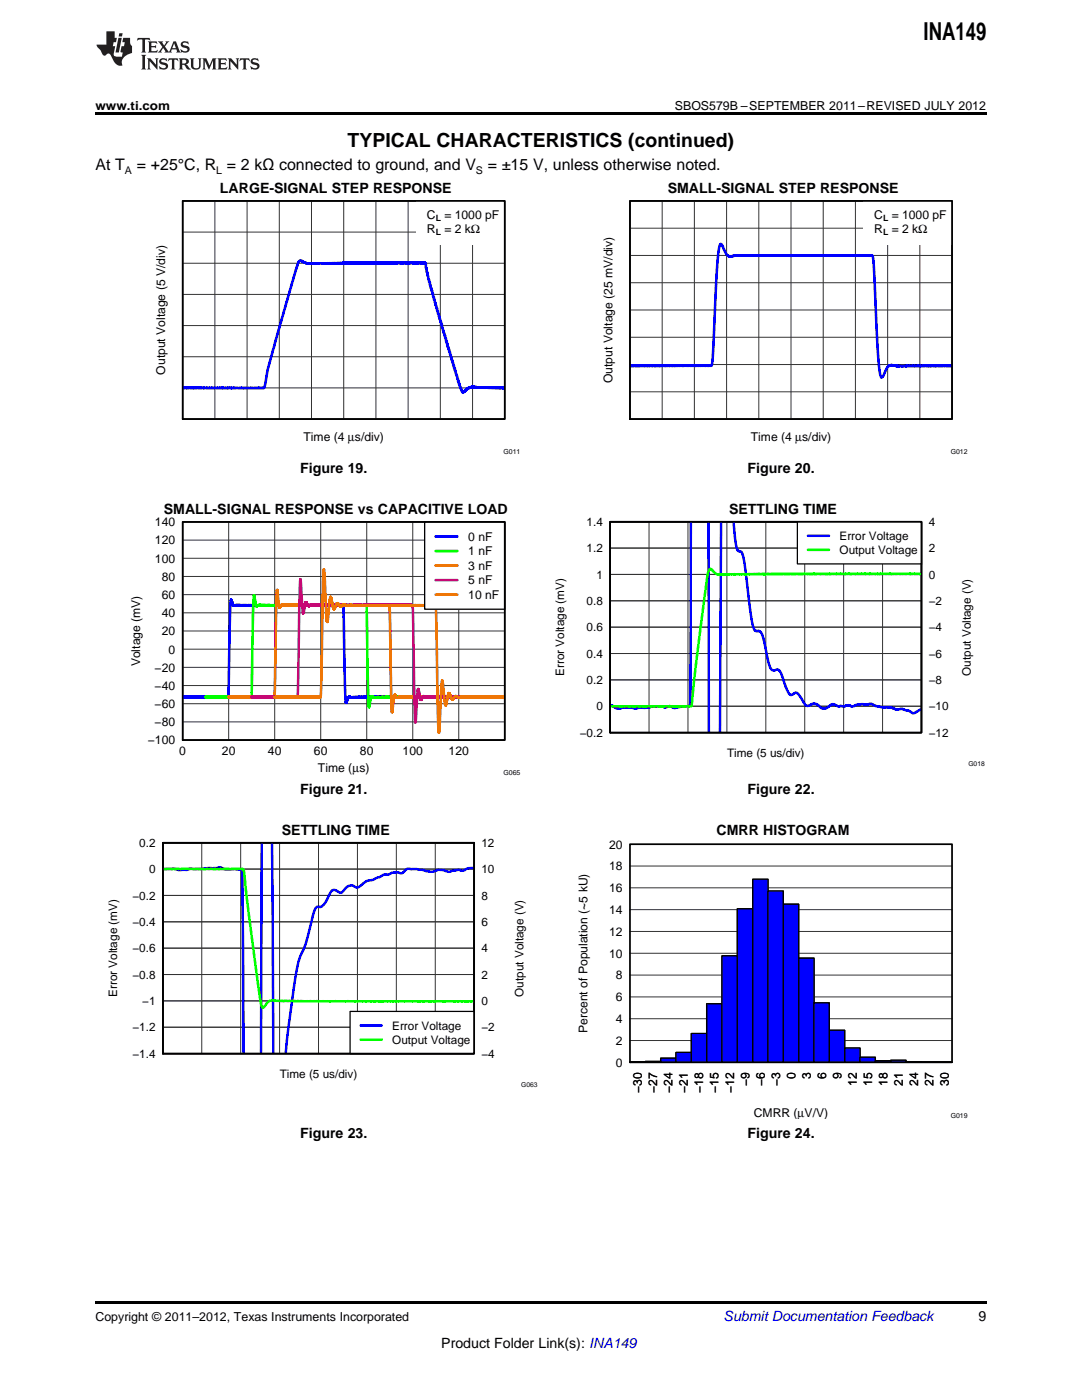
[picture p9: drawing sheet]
<svg xmlns="http://www.w3.org/2000/svg" width="216mm" height="279mm" viewBox="0 0 216 279" stroke-linecap="round" stroke-linejoin="round" font-family="sans-serif">
<path d="M125.7 211.9h3.1M128.8 211.9h3" fill="none" stroke="#00f" stroke-width=".2"/>
<path d="M125.7 211.9h3.1v.1h-3.1zM128.8 211.8h3v.2h-3z" fill="none" stroke="#000" stroke-width=".26"/>
<path d="M131.8 211.2h3.1v.8h-3.1z" fill="#00f"/>
<path d="M131.8 211.2h3.1v.8h-3.1z" fill="none" stroke="#000" stroke-width=".26"/>
<path d="M134.9 210h3v2h-3z" fill="#00f"/>
<path d="M134.9 210h3v2h-3z" fill="none" stroke="#000" stroke-width=".26"/>
<path d="M137.9 206.3h3.1v5.7h-3.1z" fill="#00f"/>
<path d="M137.9 206.3h3.1v5.7h-3.1z" fill="none" stroke="#000" stroke-width=".26"/>
<path d="M141 200.3h3.1v11.7h-3.1z" fill="#00f"/>
<path d="M141 200.3h3.1v11.7h-3.1z" fill="none" stroke="#000" stroke-width=".26"/>
<path d="M144.1 190.8h3v21.2h-3z" fill="#00f"/>
<path d="M144.1 190.8h3v21.2h-3z" fill="none" stroke="#000" stroke-width=".26"/>
<path d="M147.1 181.4h3.1v30.6h-3.1z" fill="#00f"/>
<path d="M147.1 181.4h3.1v30.6h-3.1z" fill="none" stroke="#000" stroke-width=".26"/>
<path d="M150.2 175.5h3v36.5h-3z" fill="#00f"/>
<path d="M150.2 175.5h3v36.5h-3z" fill="none" stroke="#000" stroke-width=".26"/>
<path d="M153.2 177.8h3.1v34.2h-3.1z" fill="#00f"/>
<path d="M153.2 177.8h3.1v34.2h-3.1z" fill="none" stroke="#000" stroke-width=".26"/>
<path d="M156.3 180.5h3.1v31.5h-3.1z" fill="#00f"/>
<path d="M156.3 180.5h3.1v31.5h-3.1z" fill="none" stroke="#000" stroke-width=".26"/>
<path d="M159.4 191.2h3v20.8h-3z" fill="#00f"/>
<path d="M159.4 191.2h3v20.8h-3z" fill="none" stroke="#000" stroke-width=".26"/>
<path d="M162.4 200.1h3.1v11.9h-3.1z" fill="#00f"/>
<path d="M162.4 200.1h3.1v11.9h-3.1z" fill="none" stroke="#000" stroke-width=".26"/>
<path d="M165.5 205.6h3v6.4h-3z" fill="#00f"/>
<path d="M165.5 205.6h3v6.4h-3z" fill="none" stroke="#000" stroke-width=".26"/>
<path d="M168.5 209.2h3.1v2.8h-3.1z" fill="#00f"/>
<path d="M168.5 209.2h3.1v2.8h-3.1z" fill="none" stroke="#000" stroke-width=".26"/>
<path d="M171.6 211h3.1v1h-3.1z" fill="#00f"/>
<path d="M125.7 211.9h3.1v.1h-3.1zM128.8 211.8h3v.2h-3zM171.6 211h3.1v1h-3.1zM174.7 211.7h3v.3h-3zM177.7 211.6h3.1v.4h-3.1zM180.8 211.9h3.1v.1h-3.1zM183.8 212h3.1zM186.9 212h3.1z" fill="none" stroke="#000" stroke-width=".26"/>
<path d="M174.7 211.9h3" fill="none" stroke="#00f" stroke-width=".32"/>
<path d="M177.7 211.8h3.1" fill="none" stroke="#00f" stroke-width=".41"/>
<path d="M125.7 211.9h3.1M128.8 211.9h3M180.8 211.9h3.1M183.8 212h6.2" fill="none" stroke="#00f" stroke-width=".2"/>
<path d="M125.7 177.2h64.3M125.7 172.8h64.3M125.7 168.5h64.3M125.7 199h64.3M125.7 194.6h64.3M125.7 190.2h64.3M125.7 185.9h64.3M125.7 181.5h64.3M125.7 212h64.3M125.7 207.7h64.3M125.7 203.3h64.3" fill="none" stroke="#333" stroke-width=".2"/>
<path d="M131.8 211.2h3.1v.8h-3.1z" fill="#00f"/>
<path d="M131.8 211.2h3.1v.8h-3.1z" fill="none" stroke="#000" stroke-width=".26"/>
<path d="M134.9 210h3v2h-3z" fill="#00f"/>
<path d="M134.9 210h3v2h-3z" fill="none" stroke="#000" stroke-width=".26"/>
<path d="M137.9 206.3h3.1v5.7h-3.1z" fill="#00f"/>
<path d="M137.9 206.3h3.1v5.7h-3.1z" fill="none" stroke="#000" stroke-width=".26"/>
<path d="M141 200.3h3.1v11.7h-3.1z" fill="#00f"/>
<path d="M141 200.3h3.1v11.7h-3.1z" fill="none" stroke="#000" stroke-width=".26"/>
<path d="M144.1 190.8h3v21.2h-3z" fill="#00f"/>
<path d="M144.1 190.8h3v21.2h-3z" fill="none" stroke="#000" stroke-width=".26"/>
<path d="M147.1 181.4h3.1v30.6h-3.1z" fill="#00f"/>
<path d="M147.1 181.4h3.1v30.6h-3.1z" fill="none" stroke="#000" stroke-width=".26"/>
<path d="M150.2 175.5h3v36.5h-3z" fill="#00f"/>
<path d="M150.2 175.5h3v36.5h-3z" fill="none" stroke="#000" stroke-width=".26"/>
<path d="M153.2 177.8h3.1v34.2h-3.1z" fill="#00f"/>
<path d="M153.2 177.8h3.1v34.2h-3.1z" fill="none" stroke="#000" stroke-width=".26"/>
<path d="M156.3 180.5h3.1v31.5h-3.1z" fill="#00f"/>
<path d="M156.3 180.5h3.1v31.5h-3.1z" fill="none" stroke="#000" stroke-width=".26"/>
<path d="M159.4 191.2h3v20.8h-3z" fill="#00f"/>
<path d="M159.4 191.2h3v20.8h-3z" fill="none" stroke="#000" stroke-width=".26"/>
<path d="M162.4 200.1h3.1v11.9h-3.1z" fill="#00f"/>
<path d="M162.4 200.1h3.1v11.9h-3.1z" fill="none" stroke="#000" stroke-width=".26"/>
<path d="M165.5 205.6h3v6.4h-3z" fill="#00f"/>
<path d="M165.5 205.6h3v6.4h-3z" fill="none" stroke="#000" stroke-width=".26"/>
<path d="M168.5 209.2h3.1v2.8h-3.1z" fill="#00f"/>
<path d="M168.5 209.2h3.1v2.8h-3.1z" fill="none" stroke="#000" stroke-width=".26"/>
<path d="M171.6 211h3.1v1h-3.1z" fill="#00f"/>
<path d="M171.6 211h3.1v1h-3.1zM174.7 211.7h3v.3h-3zM177.7 211.6h3.1v.4h-3.1zM180.8 211.9h3.1v.1h-3.1zM183.8 212h3.1zM186.9 212h3.1z" fill="none" stroke="#000" stroke-width=".26"/>
<path d="M174.7 211.9h3" fill="none" stroke="#00f" stroke-width=".32"/>
<path d="M177.7 211.8h3.1" fill="none" stroke="#00f" stroke-width=".41"/>
<path d="M180.8 211.9h3.1M183.8 212h6.2" fill="none" stroke="#00f" stroke-width=".2"/>
<path d="M125.7 168.5h64.3v43.5h-64.3z" fill="none" stroke="#000" stroke-width=".35"/>
<path d="M32.5 168.2h62.1v42.1h-62.1z" fill="none" stroke="#000" stroke-width=".25"/>
<g fill="none" stroke="#333" stroke-width=".2">
<path d="M32.5 168.2h62.1v42.1h-62.1zM32.5 178.7h62.1M32.5 173.4h62.1M40.3 168.2v42.1M48 168.2v42.1M55.8 168.2v42.1M63.6 168.2v42.1M71.3 168.2v42.1M79.1 168.2v42.1M86.9 168.2v42.1M32.5 199.7h62.1M32.5 194.5h62.1"/>
<path d="M32.5 189.2h62.1M32.5 184h62.1M32.5 205h62.1"/>
</g>
<path d="M32.5 173.4h.8a5.1 5.1 0 0 1 2.6 .2h1.4a2.97 2.97 0 0 1 1.9-.2l4-.2a1.54 1.54 0 0 1 1.7 .3l3.4 .1 .3 36.7M52.2 168.1l-.1 42.2M54.3 168.1l.2 42.2M94.6 173.3h-1.1l-.4 .1a1.23 1.23 0 0 1-1.6 .2l-1.2 .2a1.89 1.89 0 0 1-1.9-.1l-.9-.1a4.2 4.2 0 0 1-3.4 0l-2.1-.2a1.19 1.19 0 0 0-1.5 .7 1.11 1.11 0 0 1-1.3 0l-1 .1a1.86 1.86 0 0 1-1.6 .4l-2 .9a3.4 3.4 0 0 0-2.7 1.3 1.04 1.04 0 0 1-1.5-.1 1.7 1.7 0 0 0-1.9 1.1 .73 .73 0 0 1-1.2 0 .94 .94 0 0 0-1-.1 .94 .94 0 0 0-.6 .8l-.4 1a1.9 1.9 0 0 1-1.6 1.5h-.1a.47 .47 0 0 0-.7 .3l-.1 .3a59 59 0 0 1-2.5 8.4 18.5 18.5 0 0 0-1.6 6.4l-1.2 9.1-.5 4.8" fill="none" stroke="#00f" stroke-width=".5"/>
<path d="M32.5 173.4l7.3 .1 7-.1h1.7l.1 .2 1.1 9.5 2.2 16.3 .3 1.5 .2 .2 .3-.1a2.11 2.11 0 0 1 1.8-1.4l2.1 .2 .3-.1h1.5l.2 .2 4.6-.1 .4 .1 31-.1" fill="none" stroke="#0f0" stroke-width=".5"/>
<path d="M69.9 201.9h24.7v8.4h-24.7z" fill="#fff"/>
<path d="M69.9 201.9h24.7v8.4h-24.7z" fill="none" stroke="#000" stroke-width=".25"/>
<path d="M72 204.7h4.2" fill="none" stroke="#00f" stroke-width=".5"/>
<path d="M72 207.5h4.2" fill="none" stroke="#0f0" stroke-width=".5"/>
<path d="M32.5 168.2h62.1v42.1h-62.1z" fill="none" stroke="#000" stroke-width=".33"/>
<path d="M36.4 104.2h64.3v43.5h-64.3z" fill="none" stroke="#000" stroke-width=".26"/>
<g fill="none" stroke="#333" stroke-width=".2">
<path d="M36.4 118.7h64.3M36.4 115h64.3M36.4 111.4h64.3M36.4 107.8h64.3M45.6 104.2v43.5M54.8 104.2v43.5M64 104.2v43.5M73.2 104.2v43.5M82.4 104.2v43.5M91.5 104.2v43.5M100.7 104.2h-64.3v43.5h64.3M36.4 136.8h64.3"/>
<path d="M36.4 133.2h64.3M36.4 129.6h64.3M36.4 125.9h64.3M36.4 122.3h64.3M36.4 144.1h64.3M36.4 140.4h64.3"/>
</g>
<path d="M36.4 139.1h9.2l.3-16.3 .2-3.1 .4 .9 .2 .3 .8-.2 7.1 .2 13.9-.1 .3 16.1 .3 3.3 .5-1.1 .6 .1 12.2-.1" fill="none" stroke="#00f" stroke-width=".52"/>
<path d="M86.9 139.1h-8.4l-3.9 .1-.5-.2-.5 2.1-.5-20.3-15.7 .1-.7-.1-.4 .1-2.6-.2-.3 .1-.6-.1-.6 .2-.5-.1-.5 .2-.2-.4-.3-1.8-.2 3.8-.3 16.5h-9.2" fill="none" stroke="#0f0" stroke-width=".52"/>
<path d="M91.5 139.1h-11.1l-1.2 .1-.4-.5-.2 .6-.4 2.8-.5-21.3h-20.9l-.5-.2-.5 .6-.5-3.4-.2 2.9-.4 18.4h-9.1" fill="none" stroke="#f00" stroke-width=".52"/>
<path d="M50.2 139.1h9.2l.6-23.5 .3 5.7 .2 1.1 .5-2.2 .6 .8 .5-.3 .7 .1 .4-.1 1.9 .1 2.2-.1 .4 .1 .6-.1 .1 .1h13.9l.6 23.4 .5-6.7 .6 2.2 .6-.8 .5 .3 .6-.1h10.4" fill="none" stroke="#9400d3" stroke-width=".52"/>
<path d="M100.7 139.1l-7.9 .1-.6-.1-.6 .1-.7-.3-.7 .7-.6-1.3-.7 2.5-.7-4.9-.6 10.3-.2-3.4-.5-22-16.1 .1-.9-.2-.5 .2-.8-.2-.6 .3-.7-.6-.7 1.2-.6-2.5-.7 5-.2-1.4-.5-9.1-.2 3.3-.4 22.2-1.1 .1-1.6-.1h-6.5" fill="none" stroke="#ee7600" stroke-width=".52"/>
<path d="M84.7 104.2h16v17.4h-16z" fill="#fff"/>
<path d="M84.7 104.2h16v17.4h-16z" fill="none" stroke="#000" stroke-width=".26"/>
<path d="M86.9 107.1h4.4" fill="none" stroke="#00f" stroke-width=".52"/>
<path d="M86.9 110h4.4" fill="none" stroke="#0f0" stroke-width=".52"/>
<path d="M86.9 112.9h4.4" fill="none" stroke="#f00" stroke-width=".52"/>
<path d="M86.9 115.8h4.4" fill="none" stroke="#9400d3" stroke-width=".52"/>
<path d="M86.9 118.7h4.4" fill="none" stroke="#ee7600" stroke-width=".52"/>
<path d="M36.4 104.2h64.3v43.5h-64.3z" fill="none" stroke="#000" stroke-width=".35"/>
<path d="M121.7 104.1h62.2v42.1h-62.2z" fill="none" stroke="#000" stroke-width=".25"/>
<g fill="none" stroke="#333" stroke-width=".2">
<path d="M121.7 104.1h62.2v42.1h-62.2zM121.7 119.9h62.2M121.7 114.6h62.2M121.7 109.4h62.2M129.5 104.1v42.1M137.3 104.1v42.1M145 104.1v42.1M152.8 104.1v42.1M160.6 104.1v42.1M168.3 104.1v42.1M176.1 104.1v42.1M121.7 135.7h62.2"/>
<path d="M121.7 130.4h62.2M121.7 125.2h62.2M121.7 140.9h62.2"/>
</g>
<path d="M137.9 104.1l-.2 36.6-.2 .2-1.3 .1-1.5 .3-1.1-.4-.9 .3-.6-.2-1.5-.1-1.7 .4-1.3-.1-.9 .2-.6-.2-1.5-.1-1.3 .3-1.2-.6h-.4M141.4 104.1v42.2M143.9 104.1l-.2 42.2M146.4 104.1l.5 4.9a.96 .96 0 0 0 .6 1h.1a.92 .92 0 0 1 .7 1.1l1.5 11.2 .5 2.9 .4 .6 .8 .1 .5 .5 .5 1.6 .8 3.9 .4 1.3 .5 .6h.3l.6-.2 .4 .2 .4 .8 1.2 3.2 .5 .8 .4 .1 .6-.4h.4l.6 .7 1.2 1.8 .5 .1 1.1-.5 .7 .2 .7 .6 .4 .2 .8-.1 1.2-.8 .9 .5h1.3l1-.3 .7 .3 .9-.4 1.2-.1 .8 .1 .9-.1 .7 .4 1.5 .3h1.8l1.1 .4 1.1-.1 .6 .2 .7 .2 .8 .4h.3l1.1-.7 .3 .1" fill="none" stroke="#00f" stroke-width=".5"/>
<path d="M183.9 114.5h-32.4l-8 .2-.8-.3-.7-.8a.4 .4 0 0 0-.5 0 .4 .4 0 0 0-.2 .5l-2 14.8-1.3 12-16.3 .1" fill="none" stroke="#0f0" stroke-width=".5"/>
<path d="M159.1 104.1h24.8v8.4h-24.8z" fill="#fff"/>
<path d="M159.1 104.1h24.8v8.4h-24.8z" fill="none" stroke="#000" stroke-width=".25"/>
<path d="M161.2 106.9h4.2" fill="none" stroke="#00f" stroke-width=".5"/>
<path d="M161.2 109.7h4.2" fill="none" stroke="#0f0" stroke-width=".5"/>
<path d="M121.7 104.1h62.2v42.1h-62.2z" fill="none" stroke="#000" stroke-width=".33"/>
<path d="M36.4 40.1h64.3v43.5h-64.3z" fill="none" stroke="#000" stroke-width=".26"/>
<g fill="none" stroke="#333" stroke-width=".2">
<path d="M36.4 40.1h64.3v43.5h-64.3zM36.4 58.8h64.3M36.4 52.5h64.3M36.4 46.3h64.3M42.9 40.1v43.5M49.3 40.1v43.5M55.7 40.1v43.5M62.2 40.1v43.5M68.6 40.1v43.5M75 40.1v43.5M81.4 40.1v43.5M87.9 40.1v43.5"/>
<path d="M94.3 40.1v43.5M36.4 77.4h64.3M36.4 71.2h64.3M36.4 65h64.3"/>
</g>
<path d="M100.7 77.4h-4.8l-1.8-.2-.8 .3v.1l-.3 .1-.5 .6-.3-.1-.2-.6-.1-.1v-.3l-.2-.1v-.4l-.1-.1v-.4l-.2-.1-.2-1-.1-.1v-.4l-.2-.1v-.5l-.1-.1v-.4l-.2-.1-.2-1h-.1v-.5h-.2v-.6h-.1l-.4-1.6h-.1v-.5h-.2v-.6h-.1v-.5h-.2l-.2-1.1h-.1l-.2-1.1-.3-.6v-.5h-.2l-.1-1.1h-.2v-.5h-.2v-.5l-.1-.1v-.5l-.2-.1v-.5h-.1l-.4-1.7h-.1l-.2-1.1-.1-.1v-.5l-.2-.1-.2-1-.1-.1v-.6h-.2v-.5h-.1l-.2-1.4-.2-.1v-.8h-.1v-.9l-.2-.2-23.1 .2-.7-.1-1.1-.5-.2 .1-.3 .5-4.2 14.4-1.8 6.8-.7 3.6h-16.3M100.7 77.4h.1" fill="none" stroke="#00f" stroke-width=".52"/>
<path d="M83 40.1h17.7v8.7h-17.7z" fill="#fff"/>
<path d="M36.4 40.1h64.3v43.5h-64.3z" fill="none" stroke="#000" stroke-width=".35"/>
<path d="M125.7 40.1h64.3v43.5h-64.3z" fill="none" stroke="#000" stroke-width=".26"/>
<g fill="none" stroke="#333" stroke-width=".2">
<path d="M125.7 40.1h64.3v43.5h-64.3zM125.7 56.4h64.3M125.7 51h64.3M125.7 45.5h64.3M132.1 40.1v43.5M138.6 40.1v43.5M145 40.1v43.5M151.4 40.1v43.5M157.8 40.1v43.5M164.3 40.1v43.5M170.7 40.1v43.5M177.1 40.1v43.5"/>
<path d="M183.5 40.1v43.5M125.7 78.2h64.3M125.7 72.8h64.3M125.7 67.3h64.3M125.7 61.9h64.3"/>
</g>
<path d="M190 73l-10.7 .1-1.6-.2-.6 .4-.9 1.8-.2 .2h-.2l-.3-1.1-.2-2.5-.9-18.1-.2-2-.2-.6h-26.6l-1.6 .2-.4-.1-.5-.4-1-2-.3 .2-.2 .9-.3 3.1-.9 19.2a.74 .74 0 0 1-.3 .9h-16.2" fill="none" stroke="#00f" stroke-width=".52"/>
<path d="M172.3 40.1h17.7v8.7h-17.7z" fill="#fff"/>
<path d="M125.7 40.1h64.3v43.5h-64.3z" fill="none" stroke="#000" stroke-width=".35"/>
<g fill="#231f20">
<path d="M27.5 7.6l-.1 .5 .4-.2h.6v.1v2.1l-.2 .4h1l-.3-.4v-2.1l.1-.1h.5l.5 .2-.2-.5zM29.5 8.3l.2 .3v1.5l-.2 .4h1.8l.2-.6a1.04 1.04 0 0 1-1.3 .2v-.7h.6l.3 .2v-.6l-.3 .2h-.6v-.6l.8-.1 .4 .3-.2-.5zM31.5 8.3l.9 1.1-.9 1.1h.8l-.2-.2 .5-.7 .4 .7-.2 .2h1.5l-.1-.2 .1-.4h.9l.1 .4-.2 .2h1l-.3-.3-.7-1.9h-.5l-.9 2-.8-1 .9-1h-.8l.1 .3-.3 .5-.4-.6 .2-.2zM34.7 8.6l.4 1h-.7zM36.3 8.4a.63 .63 0 0 0-.2 .7 .63 .63 0 0 0 .6 .4l.6 .2 .1 .2a.75 .75 0 0 1-.7 .4 .75 .75 0 0 1-.6-.5l.1 .7 .1-.1a1.11 1.11 0 0 0 1.5-.6 1.13 1.13 0 0 0-1.2-.8l-.1-.4a1.04 1.04 0 0 1 1.2 .2l-.2-.5-.1 .1-.5-.2zM28.2 10.9l.2 .4v2.2l-.2 .4h1l-.3-.4v-2.2l.3-.4zM29.3 11.6l.3 .4v1.5l-.3 .4h.8l-.2-.4v-1.3l1.5 1.7v-1.9l.2-.4h-.7l.2 .4v.9l-1.1-1.3zM32 11.8a.62 .62 0 0 0-.2 .7 .62 .62 0 0 0 .6 .4l.6 .1 .1 .3a.76 .76 0 0 1-.7 .3 .76 .76 0 0 1-.6-.4l.1 .7 .1-.1a1.11 1.11 0 0 0 1.5-.6 1.13 1.13 0 0 0-1.2-.8l-.1-.4a1.04 1.04 0 0 1 1.2 .2l-.2-.6-.1 .1-.5-.1zM33.7 11.6l-.2 .6a.61 .61 0 0 1 .8-.3v1.6l-.2 .4h.9l-.2-.4v-1.6a.63 .63 0 0 1 .8 .3l-.2-.6zM35.6 11.6l.3 .4v1.5l-.3 .4h1l-.2-.2v-.8l.5 .2a.76 .76 0 0 0 1.2 .7l-1-1a.58 .58 0 0 0 .6-.5 .58 .58 0 0 0-.5-.6zM36.4 11.9h.1a.45 .45 0 0 1 .5 .1 .45 .45 0 0 1 .1 .5l-.7 .2zM37.9 11.6l.2 .2a2.17 2.17 0 0 0 .3 1.9 .99 .99 0 0 0 1.6-.6v-1.1l.2-.4h-.7l.2 .2a1.92 1.92 0 0 1-.2 1.8 .6 .6 0 0 1-.9-.5v-1.1l.2-.4zM40.4 11.6l.2 .4v1.5l-.2 .4h.7l-.2-.4v-1.4l.8 1.8 .8-1.8v1.4l-.2 .4h.9l-.2-.4v-1.5l.2-.4h-.8l-.6 1.5-.6-1.5zM43.4 11.6l.2 .4v1.5l-.2 .4h1.8l.2-.6a1.04 1.04 0 0 1-1.3 .1v-.6h.5l.4 .2v-.6l-.4 .2h-.5v-.7h.8l.3 .3-.1-.6zM45.5 11.6l.2 .4v1.5l-.2 .4h.7l-.2-.4v-1.3l1.5 1.7v-1.9l.2-.4h-.7l.2 .4v.9l-1.1-1.3zM47.9 11.6l-.1 .6a.61 .61 0 0 1 .8-.3v1.6l-.3 .4h1l-.3-.4 .1-1.6a.63 .63 0 0 1 .7 .3l-.1-.6zM50.2 11.8a.62 .62 0 0 0-.2 .7 .62 .62 0 0 0 .6 .4l.6 .1 .2 .3a.76 .76 0 0 1-.8 .3 .76 .76 0 0 1-.6-.4l.1 .7 .2-.1a1.11 1.11 0 0 0 1.5-.6 1.13 1.13 0 0 0-1.3-.8l-.1-.4a1.04 1.04 0 0 1 1.2 .2l-.1-.6-.2 .1-.5-.1z"/>
<path d="M21.2 6.3v2.6h-1.9l.1 .4 .7 .9a.91 .91 0 0 0 1 .8 .56 .56 0 0 1 .5-.3 .56 .56 0 0 1 .5 .3l.4 .8a1.53 1.53 0 0 0 1.9 1.2 1.54 1.54 0 0 1 1-2.1l.9-.3v-1.4a1.52 1.52 0 0 1-.3-1.6h-1.4l-.2 .8h.5l-.2 .8h-.4l-.2 1v.2l.4 .1-.2 .8a1.93 1.93 0 0 1-1.6-.3l.3-1.8h-.5l.2-.8h.4l.2-.8h-.4v-1.3zM23.6 7.6l-.6 2.9h.7l.6-2.9zM23.8 6.6l-.1 .7h.6l.2-.7z"/>
</g>
<path d="M19 259.7h177.8v.5h-177.8z" fill="#000"/>
<g fill="#fff">
<path d="M156.1 228.8h.4v.7h-.4z"/>
<path d="M66.9 228.8h.3v.7h-.3z"/>
<path d="M156.1 160.2h.4v.7h-.4z"/>
<path d="M66.9 160.2h.3v.7h-.3z"/>
<path d="M156.1 96.2h.4v.7h-.4z"/>
<path d="M66.9 96.2h.3v.7h-.3z"/>
</g>
<path d="M19 22.5h177.8v.5h-177.8z" fill="#000"/>
<text font-size="4.9" x="184.3" y="7.9">INA149</text>
<text font-size="3.9" x="69.4" y="29.3">TYPICAL CHARACTERISTICS (continued)</text>
<g font-size="3.2">
<text x="19" y="34">At T</text>
<text x="27.3" y="34">= +25°C, R = 2 kΩ connected to ground, and V</text>
<text x="97.3" y="34">= ±15 V, unless otherwise noted.</text>
</g>
<g font-size="2.8">
<text x="43.9" y="38.5">LARGE-SIGNAL STEP RESPONSE</text>
<text x="133.2" y="38.5">SMALL-SIGNAL STEP RESPONSE</text>
<text x="59.9" y="94.4">Figure 19.</text>
<text x="149.2" y="94.4">Figure 20.</text>
<text x="32.7" y="102.5">SMALL-SIGNAL RESPONSE vs CAPACITIVE LOAD</text>
<text x="145.5" y="102.5">SETTLING TIME</text>
<text x="59.9" y="158.5">Figure 21.</text>
<text x="149.2" y="158.5">Figure 22.</text>
<text x="56.2" y="166.6">SETTLING TIME</text>
<text x="143" y="166.6">CMRR HISTOGRAM</text>
<text x="59.9" y="227">Figure 23.</text>
<text x="149.2" y="227">Figure 24.</text>
<text x="195.3" y="263.6">9</text>
<text x="88.1" y="269">Product Folder Link(s): INA149</text>
</g>
<text font-size="2.8" fill="#0000c8" x="144.4" y="263.6">Submit Documentation Feedback</text>
<g font-size="2.5">
<text x="19" y="21.9">www.ti.com</text>
<text x="134.7" y="21.9">SBOS579B –SEPTEMBER 2011–REVISED JULY 2012</text>
<text x="19" y="263.6">Copyright © 2011–2012, Texas Instruments Incorporated</text>
</g>
<g font-size="2.4">
<text x="85.2" y="43.6">C</text>
<text x="85.2" y="46.6">R</text>
<text x="88.7" y="43.6">= 1000 pF</text>
<text x="88.7" y="46.6">= 2 kΩ</text>
<text x="174.4" y="43.6">C</text>
<text x="174.4" y="46.6">R</text>
<text x="177.9" y="43.6">= 1000 pF</text>
<text x="177.9" y="46.6">= 2 kΩ</text>
<text x="33" y="74.8" transform="rotate(-90 33 74.8)">Output Voltage (5 V/div)</text>
<text x="122.2" y="76.5" transform="rotate(-90 122.2 76.5)">Output Voltage (25 mV/div)</text>
<text x="60.6" y="88.1">Time (4 µs/div)</text>
<text x="149.8" y="88.1">Time (4 µs/div)</text>
<text x="30.9" y="105">140</text>
<text x="93.4" y="107.9">0 nF</text>
<text x="30.9" y="112.3">100</text>
<text x="30.9" y="108.7">120</text>
<text x="93.4" y="110.8">1 nF</text>
<text x="93.4" y="113.7">3 nF</text>
<text x="32.3" y="119.5">60</text>
<text x="32.3" y="115.9">80</text>
<text x="93.4" y="116.6">5 nF</text>
<text x="93.4" y="119.5">10 nF</text>
<text x="32.3" y="123.2">40</text>
<text x="32.3" y="126.8">20</text>
<text x="33.6" y="130.4">0</text>
<text x="28" y="133" transform="rotate(-90 28 133)">Voltage (mV)</text>
<text x="30.9" y="137.7">−40</text>
<text x="30.9" y="134.1">−20</text>
<text x="30.9" y="141.3">−60</text>
<text x="29.5" y="148.6">−100</text>
<text x="30.9" y="144.9">−80</text>
<text x="35.8" y="150.7">0</text>
<text x="44.3" y="150.7">20</text>
<text x="53.5" y="150.7">40</text>
<text x="62.6" y="150.7">60</text>
<text x="63.5" y="154.1">Time (µs)</text>
<text x="71.8" y="150.7">80</text>
<text x="80.3" y="150.7">100</text>
<text x="89.5" y="150.7">120</text>
<text x="121.5" y="173.7">18</text>
<text x="121.5" y="169.3">20</text>
<text x="121.5" y="178.1">16</text>
<text x="121.5" y="182.4">14</text>
<text x="121.5" y="191.1">10</text>
<text x="121.5" y="186.8">12</text>
<text x="122.9" y="195.5">8</text>
<text x="122.9" y="199.8">6</text>
<text x="117.2" y="206.1" transform="rotate(-90 117.2 206.1)">Percent of Population (~5 kU)</text>
<text x="122.9" y="208.5">2</text>
<text x="122.9" y="204.2">4</text>
<text x="122.9" y="212.9">0</text>
<text x="158.7" y="215.3" transform="rotate(-90 158.7 215.3)">0</text>
<text x="161.8" y="215.3" transform="rotate(-90 161.8 215.3)">3</text>
<text x="164.8" y="215.3" transform="rotate(-90 164.8 215.3)">6</text>
<text x="167.9" y="215.3" transform="rotate(-90 167.9 215.3)">9</text>
<text x="128.1" y="218.1" transform="rotate(-90 128.1 218.1)">−30</text>
<text x="131.2" y="218.1" transform="rotate(-90 131.2 218.1)">−27</text>
<text x="134.2" y="218.1" transform="rotate(-90 134.2 218.1)">−24</text>
<text x="137.3" y="218.1" transform="rotate(-90 137.3 218.1)">−21</text>
<text x="140.3" y="218.1" transform="rotate(-90 140.3 218.1)">−18</text>
<text x="143.4" y="218.1" transform="rotate(-90 143.4 218.1)">−15</text>
<text x="146.5" y="218.1" transform="rotate(-90 146.5 218.1)">−12</text>
<text x="149.5" y="216.8" transform="rotate(-90 149.5 216.8)">−9</text>
<text x="152.6" y="216.8" transform="rotate(-90 152.6 216.8)">−6</text>
<text x="155.6" y="216.8" transform="rotate(-90 155.6 216.8)">−3</text>
<text x="170.9" y="216.7" transform="rotate(-90 170.9 216.7)">12</text>
<text x="174" y="216.7" transform="rotate(-90 174 216.7)">15</text>
<text x="177.1" y="216.7" transform="rotate(-90 177.1 216.7)">18</text>
<text x="180.1" y="216.7" transform="rotate(-90 180.1 216.7)">21</text>
<text x="183.2" y="216.7" transform="rotate(-90 183.2 216.7)">24</text>
<text x="186.2" y="216.7" transform="rotate(-90 186.2 216.7)">27</text>
<text x="189.3" y="216.7" transform="rotate(-90 189.3 216.7)">30</text>
<text x="150.4" y="222.9">CMRR (µV/V)</text>
</g>
<g font-size="2.3">
<text x="117.1" y="105">1.4</text>
<text x="167.5" y="107.8">Error Voltage</text>
<text x="185.3" y="105">4</text>
<text x="117.1" y="110.2">1.2</text>
<text x="167.5" y="110.6">Output Voltage</text>
<text x="185.3" y="110.2">2</text>
<text x="119" y="115.5">1</text>
<text x="185.3" y="115.5">0</text>
<text x="117.1" y="120.7">0.8</text>
<text x="185.3" y="120.7">−2</text>
<text x="117.1" y="131.3">0.4</text>
<text x="117.1" y="126">0.6</text>
<text x="185.3" y="131.3">−6</text>
<text x="185.3" y="126">−4</text>
<text x="112.6" y="134.9" transform="rotate(-90 112.6 134.9)">Error Voltage (mV)</text>
<text x="117.1" y="136.5">0.2</text>
<text x="185.3" y="136.5">−8</text>
<text x="193.7" y="134.8" transform="rotate(-90 193.7 134.8)">Output Voltage (V)</text>
<text x="119" y="141.8">0</text>
<text x="185.3" y="141.8">−10</text>
<text x="115.7" y="147">−0.2</text>
<text x="185.3" y="147">−12</text>
<text x="145.1" y="151">Time (5 us/div)</text>
<text x="27.8" y="169">0.2</text>
<text x="96.1" y="169">12</text>
<text x="26.4" y="179.5">−0.2</text>
<text x="29.7" y="174.3">0</text>
<text x="96.1" y="179.5">8</text>
<text x="96.1" y="174.3">10</text>
<text x="26.4" y="184.8">−0.4</text>
<text x="96.1" y="184.8">6</text>
<text x="26.4" y="190.1">−0.6</text>
<text x="96.1" y="190.1">4</text>
<text x="26.4" y="195.3">−0.8</text>
<text x="96.1" y="195.3">2</text>
<text x="23.4" y="199" transform="rotate(-90 23.4 199)">Error Voltage (mV)</text>
<text x="28.4" y="200.6">−1</text>
<text x="96.1" y="200.6">0</text>
<text x="104.5" y="198.9" transform="rotate(-90 104.5 198.9)">Output Voltage (V)</text>
<text x="26.4" y="205.8">−1.2</text>
<text x="78.3" y="205.5">Error Voltage</text>
<text x="78.3" y="208.3">Output Voltage</text>
<text x="96.1" y="205.8">−2</text>
<text x="26.4" y="211.1">−1.4</text>
<text x="55.8" y="215.1">Time (5 us/div)</text>
<text x="96.1" y="211.1">−4</text>
</g>
<g font-size="2.1">
<text x="24.9" y="34.6">A</text>
<text x="43.1" y="34.6">L</text>
<text x="95" y="34.6">S</text>
</g>
<g font-size="1.7">
<text x="86.9" y="44.1">L</text>
<text x="86.9" y="47">L</text>
<text x="176.2" y="44.1">L</text>
<text x="176.2" y="47">L</text>
</g>
<g font-size="1.4">
<text x="100.5" y="90.5">G011</text>
<text x="189.7" y="90.5">G012</text>
<text x="100.5" y="154.6">G065</text>
<text x="189.7" y="223.1">G019</text>
</g>
<g font-size="1.3">
<text x="193.2" y="152.9">G018</text>
<text x="104" y="216.9">G063</text>
</g>
</svg>
